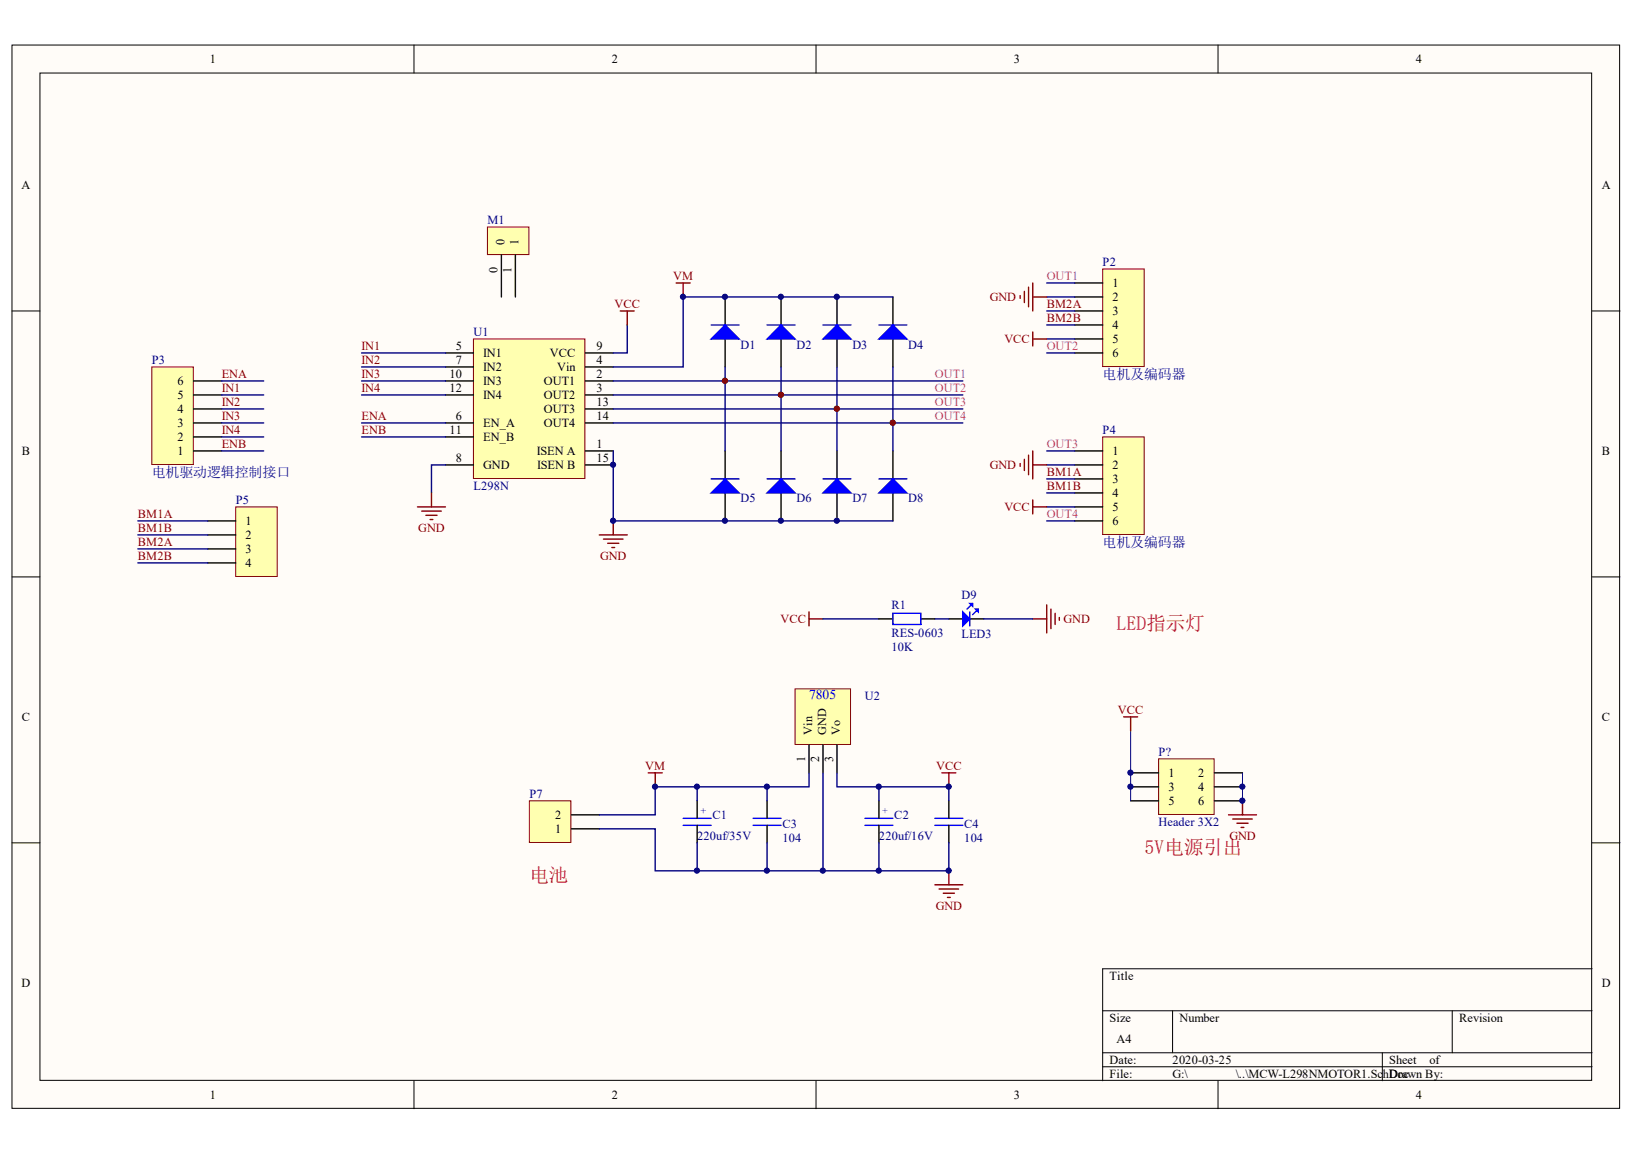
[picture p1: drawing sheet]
<svg xmlns="http://www.w3.org/2000/svg" width="289mm" height="204mm" viewBox="0 0 289 204" stroke-linecap="round" stroke-linejoin="round" font-family="sans-serif">
<g fill="#fffcf8" stroke="#000" stroke-width=".18">
<path d="M2.1 7.9h283.6v187.6h-283.6z"/>
<path d="M7 12.9h273.8v177.7h-273.8z"/>
</g>
<g fill="none" stroke="#000" stroke-width=".18">
<path d="M73 7.9v5M143.9 7.9v5M214.8 7.9v5M2.1 54.9h4.9M280.8 54.9h5M2.1 101.8h4.9M280.8 101.8h5M2.1 148.7h4.9M280.8 148.7h5M194.5 178.3h86.3M206.8 178.3v7.4M256.2 178.3v7.4"/>
<path d="M280.8 170.9h-86.3v19.7M73 190.6v5M143.9 190.6v5M194.5 185.7h86.3M194.5 188.2h86.3M214.8 190.6v5M243.8 185.7v4.9"/>
</g>
<g fill="#000080" stroke="#000080" stroke-width=".18">
<circle cx="127.9" cy="67.2" r=".46"/>
<circle cx="137.7" cy="69.6" r=".46"/>
<circle cx="147.6" cy="72.1" r=".46"/>
<circle cx="157.5" cy="74.6" r=".46"/>
</g>
<path d="M83.5 59.8h19.7v24.6h-19.7z" fill="#ffffb0" stroke="#800000" stroke-width=".18"/>
<g fill="none" stroke="#000" stroke-width=".25">
<path d="M78.6 67.2h4.9M78.6 69.7h4.9M78.6 64.7h4.9M78.6 62.3h4.9M78.6 74.6h4.9M78.6 77.1h4.9M103.2 79.5h5M103.2 67.2h5M103.2 69.7h5M103.2 64.7h5M103.2 62.3h5M103.2 74.6h5"/>
<path d="M103.2 72.1h5M78.6 82h4.9M103.2 82h5"/>
</g>
<path d="M110.6 57.3v5h-2.4M78.6 82h-2.5v4.9" fill="none" stroke="#000080" stroke-width=".25"/>
<path d="M109.4 54.9h2.5M110.6 54.9v2.4" fill="none" stroke="#800000" stroke-width=".25"/>
<path d="M26.8 64.7h7.3v17.2h-7.3z" fill="#ffffb0" stroke="#800000" stroke-width=".18"/>
<path d="M34.2 79.5h4.9M34.2 77.1h4.9M34.2 74.6h4.9M34.2 72.1h4.9M34.2 69.7h4.9M34.2 67.2h4.9" fill="none" stroke="#000" stroke-width=".25"/>
<path d="M41.6 89.4h7.3v12.3h-7.3z" fill="#ffffb0" stroke="#800000" stroke-width=".18"/>
<path d="M36.6 91.9h5M36.6 94.4h5M36.6 96.8h5M36.6 99.3h5" fill="none" stroke="#000" stroke-width=".25"/>
<path d="M24.3 91.9h12.3M24.3 94.4h12.3M24.3 96.8h12.3M24.3 99.3h12.3" fill="none" stroke="#000080" stroke-width=".25"/>
<path d="M140.2 121.5h9.8v9.8h-9.8z" fill="#ffffb0" stroke="#800000" stroke-width=".18"/>
<path d="M142.7 131.4v4.9M145.2 131.4v4.9M147.6 131.4v4.9M123 141.3v3M123 145.6v3.1M135.3 141.3v3M135.3 145.6v3.1M155 141.3v3M155 145.6v3.1M167.4 141.3v3M167.4 145.6v3.1" fill="none" stroke="#000" stroke-width=".25"/>
<path d="M120.5 144.3h4.9M120.5 145.6h4.9M132.8 144.3h5M132.8 145.6h5M152.6 144.3h4.9M152.6 145.6h4.9M164.9 144.3h4.9M164.9 145.6h4.9" fill="none" stroke="#00f" stroke-width=".25"/>
<path d="M123 138.8v2.5M135.3 138.8v2.5M145.2 136.3v17.3M147.6 136.3v2.5h19.8v2.5M155 138.8v2.5M123 148.7v4.9h44.4v-4.9M135.3 148.7v4.9M155 148.7v4.9" fill="none" stroke="#000080" stroke-width=".25"/>
<path d="M166.1 136.3h2.5M167.4 136.3v2.5M164.9 156.1h4.9M165.6 156.8h3.5M166.4 157.6h2M167.1 158.3h.5M167.4 153.6v2.5" fill="none" stroke="#800000" stroke-width=".25"/>
<path d="M93.4 141.3h7.3v7.3h-7.3z" fill="#ffffb0" stroke="#800000" stroke-width=".18"/>
<g fill="none" stroke="#000" stroke-width=".25">
<path d="M127.9 52.4v4.9M127.9 59.8v4.9M137.8 52.4v4.9M137.8 59.8v4.9M147.6 52.4v4.9M147.6 59.8v4.9M157.5 52.4v4.9M157.5 59.8v4.9M127.9 79.5v5M137.8 79.5v5M147.6 79.5v5M157.5 79.5v5"/>
<path d="M127.9 86.9v5M137.8 86.9v5M147.6 86.9v5M157.5 86.9v5M155 109.2h2.5M162.4 109.2h2.5M167.4 109.2h2.4M171.1 109.2h2.4M100.8 146.2h4.9M100.8 143.7h4.9"/>
</g>
<g fill="none" stroke="#000080" stroke-width=".25">
<path d="M157.5 52.4h-37v12.3h-12.3M39.1 67.2h7.4M39.1 69.7h7.4M39.1 72.1h7.4M39.1 74.6h7.4M39.1 77.1h7.4M39.1 79.5h7.4M63.8 67.2h14.8M63.8 69.7h14.8M63.8 74.6h14.8M63.8 77.1h14.8M63.8 62.3h14.8"/>
<path d="M63.8 64.7h14.8M108.2 79.5v12.4h49.3M108.2 67.2h61.6M108.2 69.7h61.6M108.2 72.1h61.6M108.2 74.6h61.6M127.9 64.7v14.8M137.8 64.7v14.8M147.6 64.7v14.8M157.5 64.7v14.8M145.2 109.2h9.8M164.9 109.2h2.5"/>
<path d="M173.5 109.2h8.7M142.7 136.3v2.5h-27.1v4.9h-9.9M105.7 146.2h9.9v7.4h7.4"/>
</g>
<g fill="none" stroke="#800000" stroke-width=".25">
<path d="M119.3 49.9h2.4M120.5 49.9v2.5M73.6 89.4h5M74.4 90.2h3.4M75.1 90.9h2M75.9 91.6h.5M76.1 86.9v2.5M105.7 94.4h4.9M106.4 95.1h3.5M107.2 95.8h2M107.9 96.6h.5M108.2 91.9v2.5"/>
<path d="M142.7 109.2h2.5M142.7 107.9v2.5M182.2 109.2h2.4M184.6 106.7v4.9M185.4 107.4v3.5M186.1 108.2v2M186.9 108.9v.5M114.3 136.3h2.5M115.6 136.3v2.5"/>
</g>
<g fill="#00f" stroke="#00f" stroke-width=".25">
<path d="M169.8 107.9l1.3 1.3-1.3 1.2z"/>
<path d="M172.1 107.4h.4v.5z"/>
<path d="M171.1 106.4h.5v.5z"/>
<path d="M127.9 57.3l2.5 2.5h-5z"/>
<path d="M137.8 57.3l2.4 2.5h-4.9z"/>
<path d="M147.6 57.3l2.5 2.5h-4.9z"/>
<path d="M157.5 57.3l2.5 2.5h-5z"/>
<path d="M127.9 84.5l2.5 2.4h-5z"/>
<path d="M137.8 84.5l2.4 2.4h-4.9z"/>
<path d="M147.6 84.5l2.5 2.4h-4.9z"/>
<path d="M157.5 84.5l2.5 2.4h-5z"/>
</g>
<path d="M125.4 57.3h5M135.3 57.3h4.9M145.2 57.3h4.9M155 57.3h5M125.4 84.5h5M135.3 84.5h4.9M145.2 84.5h4.9M155 84.5h5M157.5 108.2h4.9v2h-4.9zM171.1 107.9v2.5M171.6 106.4l-1 1M172.5 107.4l-.9 1" fill="none" stroke="#00f" stroke-width=".25"/>
<g fill="#800000" stroke="#800000" stroke-width=".18">
<circle cx="127.9" cy="67.2" r=".46"/>
<circle cx="137.7" cy="69.6" r=".46"/>
<circle cx="147.6" cy="72.1" r=".46"/>
<circle cx="157.5" cy="74.6" r=".46"/>
</g>
<path d="M194.5 77.1h7.3v17.2h-7.3z" fill="#ffffb0" stroke="#800000" stroke-width=".18"/>
<path d="M189.6 79.5h4.9M189.6 82h4.9M189.6 84.5h4.9M189.6 86.9h4.9M189.6 89.4h4.9M189.6 91.9h4.9" fill="none" stroke="#000" stroke-width=".25"/>
<path d="M194.5 47.4h7.3v17.3h-7.3z" fill="#ffffb0" stroke="#800000" stroke-width=".18"/>
<path d="M189.6 49.9h4.9M189.6 52.4h4.9M189.6 54.9h4.9M189.6 57.3h4.9M189.6 59.8h4.9M189.6 62.3h4.9" fill="none" stroke="#000" stroke-width=".25"/>
<path d="M184.6 52.4h5M184.6 54.9h5M184.6 57.3h5M184.6 59.8h5M184.6 49.9h5M184.6 62.3h5M184.6 79.5h5M184.6 82h5M184.6 84.5h5M184.6 86.9h5M184.6 89.4h5M184.6 91.9h5" fill="none" stroke="#000080" stroke-width=".25"/>
<g fill="none" stroke="#800000" stroke-width=".25">
<path d="M179.9 52.1v.5M180.7 51.4v2M181.4 50.7v3.4M182.2 49.9v5M182.2 58.6v2.4M182.2 59.8h2.4M182.2 52.4h2.4M182.2 79.5v5M179.9 81.8v.5M180.7 81v2M181.4 80.3v3.4M182.2 88.2v2.4"/>
<path d="M182.2 89.4h2.4M182.2 82h2.4"/>
</g>
<path d="M86 40h7.3v4.9h-7.3z" fill="#ffffb0" stroke="#800000" stroke-width=".18"/>
<path d="M88.4 45v7.4M90.9 45v7.4" fill="none" stroke="#000" stroke-width=".25"/>
<path d="M204.4 133.9h9.8v9.8h-9.8z" fill="#ffffb0" stroke="#800000" stroke-width=".18"/>
<path d="M199.4 136.3h5M199.4 138.8h5M214.2 136.3h5M214.2 138.8h5M199.4 141.3h5M214.2 141.3h5" fill="none" stroke="#000" stroke-width=".25"/>
<path d="M199.4 128.9v12.4M219.2 136.3v5" fill="none" stroke="#000080" stroke-width=".18"/>
<path d="M198.2 126.4h2.5M199.4 126.4v2.5M216.7 143.7h4.9M217.4 144.5h3.5M218.2 145.2h1.9M218.9 146h.5M219.2 141.3v2.4" fill="none" stroke="#800000" stroke-width=".25"/>
<g fill="#000080" stroke="#000080" stroke-width=".18">
<circle cx="108.1" cy="91.8" r=".46"/>
<circle cx="108.1" cy="82" r=".46"/>
<circle cx="115.5" cy="138.8" r=".46"/>
<circle cx="120.5" cy="52.3" r=".46"/>
<circle cx="122.9" cy="153.6" r=".46"/>
<circle cx="122.9" cy="138.8" r=".46"/>
<circle cx="127.9" cy="91.8" r=".46"/>
<circle cx="127.9" cy="52.3" r=".46"/>
<circle cx="135.3" cy="153.6" r=".46"/>
<circle cx="135.3" cy="138.8" r=".46"/>
<circle cx="137.7" cy="91.8" r=".46"/>
<circle cx="137.7" cy="52.3" r=".46"/>
<circle cx="145.1" cy="153.6" r=".46"/>
<circle cx="147.6" cy="91.8" r=".46"/>
<circle cx="147.6" cy="52.3" r=".46"/>
<circle cx="155" cy="153.6" r=".46"/>
<circle cx="155" cy="138.8" r=".46"/>
<circle cx="167.3" cy="153.6" r=".46"/>
<circle cx="167.3" cy="138.8" r=".46"/>
<circle cx="199.4" cy="138.8" r=".46"/>
<circle cx="199.4" cy="136.3" r=".46"/>
<circle cx="219.1" cy="141.2" r=".46"/>
<circle cx="219.1" cy="138.8" r=".46"/>
</g>
<g font-size="3.5" fill="#f00">
<text x="197" y="111.1">LED指示灯</text>
<text x="93.4" y="155.6">电池</text>
<text x="201.9" y="150.6">5V电源引出</text>
</g>
<g font-size="2.5" fill="#000080">
<text x="194.5" y="66.8">电机及编码器</text>
<text x="26.8" y="84.1">电机驱动逻辑控制接口</text>
<text x="194.5" y="96.5">电机及编码器</text>
</g>
<text font-size="2.4" fill="#00f" x="142.7" y="123.4">7805</text>
<g font-size="2.2">
<text x="37" y="11.1">1</text>
<text x="107.9" y="11.1">2</text>
<text x="178.8" y="11.1">3</text>
<text x="249.7" y="11.1">4</text>
<text x="3.8" y="33.3">A</text>
<text x="282.5" y="33.3">A</text>
<text x="196.2" y="50.6">1</text>
<text x="196.2" y="53.1">2</text>
<text x="196.2" y="55.6">3</text>
<text x="196.2" y="58">4</text>
<text x="80.4" y="61.7">5</text>
<text x="80.4" y="64.2">7</text>
<text x="85.2" y="63">IN1</text>
<text x="85.2" y="65.4">IN2</text>
<text x="97" y="63">VCC</text>
<text x="98.3" y="65.4">Vin</text>
<text x="105.2" y="64.2">4</text>
<text x="105.2" y="61.7">9</text>
<text x="196.2" y="60.5">5</text>
<text x="196.2" y="63">6</text>
<text x="31.3" y="70.4">5</text>
<text x="31.3" y="67.9">6</text>
<text x="79.3" y="66.7">10</text>
<text x="79.3" y="69.1">12</text>
<text x="85.2" y="67.9">IN3</text>
<text x="85.2" y="70.4">IN4</text>
<text x="95.9" y="67.9">OUT1</text>
<text x="95.9" y="70.4">OUT2</text>
<text x="105.2" y="66.7">2</text>
<text x="105.2" y="69.1">3</text>
<text x="105.2" y="71.6">13</text>
<text x="31.3" y="77.8">2</text>
<text x="31.3" y="75.3">3</text>
<text x="31.3" y="72.8">4</text>
<text x="79.3" y="76.5">11</text>
<text x="80.4" y="74.1">6</text>
<text x="85.2" y="75.3">EN_A</text>
<text x="85.2" y="77.8">EN_B</text>
<text x="95.9" y="72.8">OUT3</text>
<text x="95.9" y="75.3">OUT4</text>
<text x="105.2" y="74.1">14</text>
<text x="3.8" y="80.2">B</text>
<text x="31.3" y="80.2">1</text>
<text x="80.4" y="81.5">8</text>
<text x="85.2" y="82.7">GND</text>
<text x="94.7" y="80.2">ISEN A</text>
<text x="94.8" y="82.7">ISEN B</text>
<text x="105.2" y="79">1</text>
<text x="105.2" y="81.5">15</text>
<text x="196.2" y="80.2">1</text>
<text x="196.2" y="82.7">2</text>
<text x="282.6" y="80.2">B</text>
<text x="196.2" y="85.2">3</text>
<text x="196.2" y="87.6">4</text>
<text x="43.3" y="92.6">1</text>
<text x="43.3" y="95.1">2</text>
<text x="196.2" y="90.1">5</text>
<text x="196.2" y="92.6">6</text>
<text x="43.3" y="97.5">3</text>
<text x="43.3" y="100">4</text>
<text x="3.8" y="127.1">C</text>
<text x="282.6" y="127.1">C</text>
<text x="206.1" y="137">1</text>
<text x="211.4" y="137">2</text>
<text x="206.1" y="139.5">3</text>
<text x="206.1" y="142">5</text>
<text x="211.4" y="139.5">4</text>
<text x="211.4" y="142">6</text>
<text x="97.9" y="146.9">1</text>
<text x="97.9" y="144.4">2</text>
<text x="195.7" y="172.8">Title</text>
<text x="3.8" y="174.1">D</text>
<text x="282.5" y="174.1">D</text>
<text x="195.7" y="180.2">Size</text>
<text x="197" y="183.9">A4</text>
<text x="208.1" y="180.2">Number</text>
<text x="257.4" y="180.2">Revision</text>
<text x="195.7" y="187.6">Date:</text>
<text x="195.7" y="190.1">File:</text>
<text x="206.8" y="187.6">2020-03-25</text>
<text x="206.8" y="190.1">G:\</text>
<text x="218" y="190.1">\..\MCW-L298NMOTOR1.Sc</text>
<text x="243.9" y="190.1">hDoc</text>
<text x="245.1" y="187.6">Sheet</text>
<text x="246.6" y="190.1">rawn By:</text>
<text x="252.2" y="187.6">of</text>
<text x="37" y="193.8">1</text>
<text x="107.9" y="193.8">2</text>
<text x="178.8" y="193.8">3</text>
<text x="249.7" y="193.8">4</text>
</g>
<g font-size="2.2" fill="#000080">
<text x="86" y="39.5">M1</text>
<text x="194.5" y="46.9">P2</text>
<text x="83.5" y="59.3">U1</text>
<text x="26.8" y="64.2">P3</text>
<text x="130.6" y="61.5">D1</text>
<text x="140.5" y="61.5">D2</text>
<text x="150.3" y="61.5">D3</text>
<text x="160.2" y="61.5">D4</text>
<text x="194.5" y="76.5">P4</text>
<text x="41.6" y="88.9">P5</text>
<text x="83.5" y="86.4">L298N</text>
<text x="130.6" y="88.6">D5</text>
<text x="140.5" y="88.6">D6</text>
<text x="150.3" y="88.6">D7</text>
<text x="160.2" y="88.6">D8</text>
<text x="157.3" y="107.4">R1</text>
<text x="169.6" y="105.7">D9</text>
<text x="157.3" y="112.3">RES-0603</text>
<text x="169.6" y="112.6">LED3</text>
<text x="157.3" y="114.8">10K</text>
<text x="152.6" y="123.4">U2</text>
<text x="204.4" y="133.3">P?</text>
<text x="93.4" y="140.7">P7</text>
<text x="123" y="148.1">220uf/35V</text>
<text x="125.7" y="144.4">C1</text>
<text x="138" y="148.5">104</text>
<text x="138" y="146">C3</text>
<text x="155" y="148.1">220uf/16V</text>
<text x="157.7" y="144.4">C2</text>
<text x="170.1" y="148.5">104</text>
<text x="170.1" y="146">C4</text>
<text x="204.4" y="145.7">Header 3X2</text>
</g>
<g font-size="2.2" fill="#800000">
<text x="118.8" y="49.4">VM</text>
<text x="174.6" y="53.1">GND</text>
<text x="108.4" y="54.3">VCC</text>
<text x="184.6" y="54.3">BM2A</text>
<text x="184.6" y="56.8">BM2B</text>
<text x="63.8" y="64.2">IN2</text>
<text x="63.8" y="61.7">IN1</text>
<text x="177.2" y="60.5">VCC</text>
<text x="39.1" y="71.6">IN2</text>
<text x="39.1" y="69.1">IN1</text>
<text x="39.1" y="66.7">ENA</text>
<text x="63.8" y="66.7">IN3</text>
<text x="63.8" y="69.1">IN4</text>
<text x="39.1" y="74.1">IN3</text>
<text x="39.1" y="76.5">IN4</text>
<text x="63.8" y="76.5">ENB</text>
<text x="63.8" y="74.1">ENA</text>
<text x="39.1" y="79">ENB</text>
<text x="174.6" y="82.7">GND</text>
<text x="184.6" y="83.9">BM1A</text>
<text x="184.6" y="86.4">BM1B</text>
<text x="24.3" y="91.4">BM1A</text>
<text x="24.3" y="93.8">BM1B</text>
<text x="73.8" y="93.8">GND</text>
<text x="177.2" y="90.1">VCC</text>
<text x="24.3" y="96.3">BM2A</text>
<text x="24.3" y="98.8">BM2B</text>
<text x="105.9" y="98.8">GND</text>
<text x="137.7" y="109.9">VCC</text>
<text x="187.6" y="109.9">GND</text>
<text x="197.2" y="125.9">VCC</text>
<text x="113.8" y="135.8">VM</text>
<text x="165.1" y="135.8">VCC</text>
<text x="216.8" y="148.1">GND</text>
<text x="165" y="160.5">GND</text>
</g>
<g font-size="2.2" fill="#bf00bf">
<text x="184.6" y="49.4">OUT1</text>
<text x="184.6" y="61.7">OUT2</text>
<text x="164.9" y="66.7">OUT1</text>
<text x="164.9" y="69.1">OUT2</text>
<text x="164.9" y="71.6">OUT3</text>
<text x="164.9" y="74.1">OUT4</text>
<text x="184.6" y="79">OUT3</text>
<text x="184.6" y="91.4">OUT4</text>
</g>
<g font-size="2.1">
<text x="89" y="43.2" transform="rotate(-90 89 43.2)">0</text>
<text x="91.4" y="43.2" transform="rotate(-90 91.4 43.2)">1</text>
<text x="87.7" y="48.1" transform="rotate(-90 87.7 48.1)">0</text>
<text x="90.2" y="48.1" transform="rotate(-90 90.2 48.1)">1</text>
<text x="143.2" y="129.7" transform="rotate(-90 143.2 129.7)">Vin</text>
<text x="145.7" y="129.7" transform="rotate(-90 145.7 129.7)">GND</text>
<text x="148.2" y="129.7" transform="rotate(-90 148.2 129.7)">Vo</text>
<text x="142" y="134.5" transform="rotate(-90 142 134.5)">1</text>
<text x="144.5" y="134.5" transform="rotate(-90 144.5 134.5)">2</text>
<text x="146.9" y="134.5" transform="rotate(-90 146.9 134.5)">3</text>
</g>
<g font-size="1.7" fill="#00f">
<text x="123.5" y="142.5" transform="rotate(90 123.5 142.5)">+</text>
<text x="155.6" y="142.5" transform="rotate(90 155.6 142.5)">+</text>
</g>
</svg>
